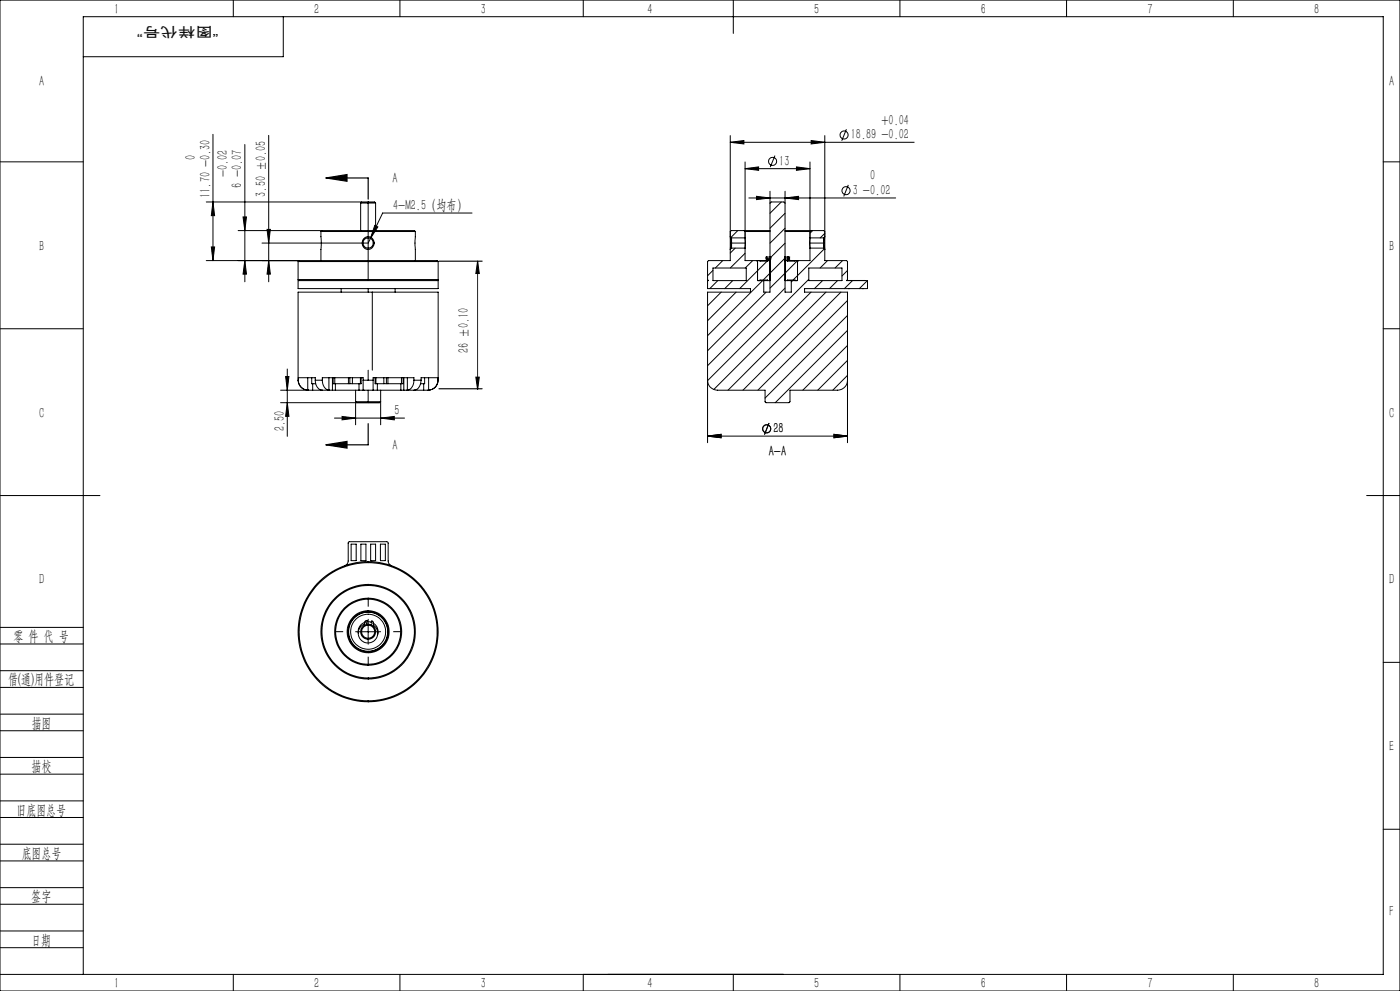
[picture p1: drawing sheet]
<svg xmlns="http://www.w3.org/2000/svg" width="420mm" height="297mm" viewBox="0 0 420 297" stroke-linecap="round" stroke-linejoin="round" font-family="sans-serif">
<g fill="none" stroke="#000" stroke-width=".3">
<path d="M0 0h420v297h-420zM70 0v5M85 5v12h-60M120 0v5M175 0v5M220 0v10M270 0v5M320 0v5M370 0v5M253.9 38.7l-1.4 3.5M0 48.5h25M63.9 40.2v37.9"/>
<path d="M73.4 43.3v41.2M80.6 40.6v43.9M219.1 42.6l4.1-.5v1zM219.1 40.6v37.5h-6.6l-.2 .3v5.4l.2 .3h-.2v2.4h12.8v1.1h-12.8v45.1M219.1 42.6h55.1M223.5 50.5l4.1-.5v1zM223.5 48.5v29.6h3.4M223.5 50.5h19.5M224.6 59.3h44.1M226.9 58.8l4.1 .5-4.1 .5zM231 57.3v19.7M232.5 46.6l-1.4 3.5"/>
<path d="M235.5 59.3l4.1-.5v1zM235.5 57.3v19.7M238.9 50l4.1 .5-4.1 .5zM243 48.5v29.6h-3.4M243.3 42.1l4.1 .5-4.1 .5zM247.4 40.6v37.5h6.6l.2 .3v5.4l-.2 .3h6.2v2.4h-18.8v1.1h12.8v45.1M254.5 55.4l-1.4 3.5M415 48.5h5M61.9 60.5h46.6M63.4 74h1l-.5 4.1zM63.9 60.5l.5 4.1h-1zM71.4 69.1h25.2"/>
<path d="M72.9 65h1l-.5 4.1zM73.4 78.1l.5 4.1h-1zM80.1 68.8h1l-.5 4zM80.6 78.1l.5 4.1h-1zM89.4 78.4h42M89.4 78.4v5.4M89.7 78.1h-27.8M89.7 78.1h41.4l.3 .3M89.7 78.1l-.3 .3M96.3 69.4h28.3M96.3 69.4v8.7M96.6 69.1h27.7l.3 .3"/>
<path d="M96.6 69.1l-.3 .3M108.2 60.9h4.5M108.2 60.9v8.2M108.5 60.5h2M108.5 60.5l-.3 .4M110.5 70.9a1.87 1.87 0 0 1 1.8 1.9M110.5 70.9a1.91 1.91 0 0 0-1.8 1.9 1.91 1.91 0 0 0 1.8 2M110.5 60.5h1.9l.3 .4M110.5 60.5v10.4M110.5 71.3v3.1M110.5 74.8v9.3M111.1 71.5l-.6 1.3h-31.9"/>
<path d="M112 72.8h.3M112.3 72.8a1.87 1.87 0 0 1-1.8 2M112.4 67.6l.9 .4-2.2 3.5zM112.7 60.9v8.2M124.6 69.4v8.7M131.4 78.4v5.4M131.7 78.3h13M141.6 63.8h-26.8l-3.7 7.7M143.3 78.3l.5 3.7h-1zM143.3 78.3v38.2M216.8 78.1l-2.2 2.2M219.2 72.8l-.1 2 .4-.4"/>
<path d="M219.2 72.8h4.4M219.5 71.3l-.4-.4 .1 1.9M219.5 71.3h4l.1 1.5M219.5 71.3v3.1M220.6 74.4l-1.5 1.4M221.3 69.1l-2 2.1M223.2 69.1l.3 .3h7.5M223.2 69.1h7.8M223.2 69.1h-3.8l-.3 .3M223.5 75.9l-4.4 4.4M223.6 72.8l-.1 1.6h-4M225.8 78.1l-2.2 2.2"/>
<path d="M226.9 78.1h.5M226.9 78.1l.4 .3M227.4 78.1l-.1 6h1.8M227.4 78.1h.6M228 78.1h3M229.9 77h.1M229.9 77.6h.1M229.9 77v.6M229.9 77h1.3v.6h-1.3M230.2 78.2l-8.3 8.3M230.3 77.6v.6l-2.3-.1M230.9 78.1l.1 .1"/>
<path d="M231 77.6v10h-1.9v-3.5M231 60.9l.3-.4h3.9l.3 .4M231.1 77l-.1 .8M231.2 77.1l-.9 1M234.4 60.5l-3.4 3.4M235.3 77.6h1.2M235.3 77.5l-6.3 6.4M235.5 78.1h3M235.5 69.1h7.8M235.5 77.6v10h1.9v-3.5M235.5 63.9l-4.5 4.5M235.5 68.4l-4.5 4.5"/>
<path d="M235.5 72.9l-4.4 4.3M235.6 77h.6M235.6 77h-.3v.8h.2M235.6 77v.6M235.7 78.1l-.2 .1M236.2 77h.3M236.2 77l.1 1.2 2.2-.1M236.5 77h.1M236.5 77.6h.1M236.5 77v.6M236.6 77v.6M236.6 77h.1"/>
<path d="M236.6 77.6h.1M238.5 78.1h.6M239.1 78.1h.5M239.1 78.1l.2 6h-1.9M239.2 78.2l-8.2 8.2M239.6 78.1l-.3 .3M242.9 72.8l.1 1.6h4.1M242.9 72.8h4.4M243.3 69.1l-.3 .3h-7.5M243.3 69.1h3.8l.3 .3M243.8 69.1l-.8 .8M247.1 71.3l.3-.4-.1 1.9"/>
<path d="M247.1 71.3v3.1M247.1 71.3h-4.1l-.1 1.5M247.3 74.6l-9.4 9.3M247.3 72.8l.1 2-.3-.4M247.4 70l-1.3 1.3M248.2 78.1l-2.2 2.2M252.8 78.1l-2.3 2.2M0 98.5h25M89.4 84.1h42v2.4h-42zM89.4 83.8h42M89.4 83.8l.3 .3M102.3 86.5v1.1"/>
<path d="M110.5 86.5v1.1M111.7 87.6h-22.3v26.3M111.7 87.6h19.7v26.3M111.7 87.6v23.3M118.5 86.5v1.1M131.4 83.8l-.3 .3M213.9 80.3h10v3.8h-10zM213.9 81l-1.6 1.7M215.3 84.1l-2.4 2.4M216.4 87.6l-4.1 4M219.8 84.1l-2.4 2.4M220.8 87.6l-8.5 8.5"/>
<path d="M227.3 83.9l.1 .2M228 84.1v-.2h2.3v.2M228.8 84.1l-16.5 16.5M229.1 84.1h1.2M229.8 87.6l-17.5 17.5M230.3 84.1h.6M230.9 84.1h.1M231 83.9l-.1 .2M235.5 84.1h.2M235.5 83.9l.2 .2M235.5 86.4l-23.2 23.2M235.7 84.1h.6"/>
<path d="M236.3 84.1h1.1M236.3 84.1v-.2h2.2v.2M237.8 84.1l-.4 .4M239.3 83.9l-.2 .2M242.6 80.3h10v3.8h-10zM242.6 83.7l-30.3 30.4M243.3 87.6l-29.2 29.1M246.8 84.1l-2.5 2.4M247.8 87.6l-29.4 29.3M251.2 84.1l-2.4 2.4M252.3 87.6l-29.4 29.3M254.2 81.1l-1.6 1.6"/>
<path d="M254.2 90.1l-26.8 26.8M254.2 94.5l-24.7 24.8M254.2 99l-21.6 21.7M254.6 86.5h.1M254.6 84.1h.1M255.7 84.1l-2.4 2.4M258.8 86.5h.1M259.5 84.1h.1M260.2 84.1l-2.4 2.4M415 98.5h5M84.2 116.9h8.3M85.7 112.9h1l-.5 4z"/>
<path d="M86.2 110.6v20.2M89.4 113.9a3.1 3.1 0 0 0 1.8 2.8M89.4 113.9h.1M89.5 113.9v-.7h5.1v.7M89.5 113.9a3 3 0 0 0 2.8 3M91.7 116.8l.8 .1M92.3 116.9h.2M92.3 113.2v3.7M92.5 116.9h1.3M93.5 113.2v1.8h.3M93.8 115h.9M93.8 116.9h2.9"/>
<path d="M93.8 115v1.9M94.6 113.9h2.1M94.6 113.9a2.57 2.57 0 0 0 2.1 3M96.7 113.9v-.7h12.2v.7M96.7 113.9a2.76 2.76 0 0 0 2 3M96.7 116.9h2.1M98.7 116.9h.1M98.7 113.2v3.7M98.8 116.9h.9M99.7 116.9h.9M99.7 113.2v3.7M99.9 113.2v1.8h.7"/>
<path d="M100.4 113.2v1.8M100.6 115h7.1M100.6 116.9h7.1M100.6 115v1.9M104.5 113.2v1.8M105 113.2v1.8M105.7 113.2v1.8M106.7 116.9v10.4M107.7 116.9h1.2M107.7 115v1.9M108.1 113.2v1.8M108.3 113.2v1.8h-.6"/>
<path d="M108.9 116.9h3.1M108.9 116.9h.1M108.9 113.9v3M108.9 113.9h1.6M110.5 113.9h1.4M110.5 110.9v3M110.5 116.9v3.8M111.9 113.9l.1 3M111.9 113.9v-.7h12.3v.7M112 116.9h1.2M112.5 113.2v1.8h.7M112.8 113.2v1.8"/>
<path d="M113.2 115h7.1M113.2 116.9h7.1M113.2 115v1.9M114.2 116.9v10.4M115.1 113.2v1.8M115.9 113.2v1.8M116.4 113.2v1.8M120.3 116.9h.8M120.3 115v1.9M120.4 113.2v1.8M120.9 113.2v1.8h-.6M121.1 116.9h1"/>
<path d="M121.1 113.2v3.7M122.1 116.9h.1M122.1 116.9h2.1M122.2 113.2v3.7M124.2 113.9h2.1M124.2 113.9a2.76 2.76 0 0 1-2 3M124.2 116.9h2.9M126.2 115h.9M126.3 113.9v-.7h5.1v.7M126.3 113.9a2.56 2.56 0 0 1-2.1 3M127.1 116.9h1.3M127.1 115v1.9"/>
<path d="M127.4 113.2v1.8h-.3M128.4 116.9h.2M128.6 113.2v3.7M129.2 116.9h-.8M131.4 113.9a3 3 0 0 1-2.8 3M131.4 113.9h.1M131.4 113.9a3.1 3.1 0 0 1-1.7 2.8M131.7 116.5h13M142.8 113h1l-.5 3.7zM212.3 113.9a2.93 2.93 0 0 0 3 3h14.2v3.5l.3 .3h6.9l.3-.3v-3.5h14.2a3 3 0 0 0 3-3M254.2 103.5l-13.4 13.4M254.2 108l-8.9 8.9"/>
<path d="M254.2 112.5l-4.4 4.4M84.2 120.7h29.7M86.2 120.7l.5 4.1h-1zM100.3 125.3h21.1M102.6 124.8l4.1 .5-4.1 .5zM110.5 120.7h-3.5l-.3-.3h7.5l-.3 .3M110.5 120.7h3.4M114.2 125.3l4.1-.5v1zM212.3 130.7l4-.5v1zM212.3 130.7h41.9M230.7 126.8l-1.4 3.4M250.2 130.2l4 .5-4 .5z"/>
<path d="M0 148.5h30M410 148.5h10M103.4 169.5a1.55 1.55 0 0 0 1.1-1.4v-5.4l.2-.4h11.5l.3 .5v5.3a1.59 1.59 0 0 0 .9 1.4M105.3 163.1h1.6v4.9h-1.6zM108.3 163.1h1.5v4.9h-1.5zM110.5 175.2a14.2 14.2 0 0 0-14.2 14.1 14.2 14.2 0 0 0 14.2 14.2M110.5 175.5a13.9 13.9 0 0 0-13.9 13.8 13.9 13.9 0 0 0 13.9 13.9M110.5 175.2a14.2 14.2 0 0 1 14.1 14.1 14.2 14.2 0 0 1-14.1 14.2M110.5 175.5a13.9 13.9 0 0 1 13.8 13.8 13.9 13.9 0 0 1-13.8 13.9M110.5 179.3a10.1 10.1 0 0 1 10 10 10.1 10.1 0 0 1-10 10.1M110.5 179.3a10.1 10.1 0 0 0-10.1 10 10.1 10.1 0 0 0 10.1 10.1M110.5 179.6a9.8 9.8 0 0 1 9.7 9.7 9.8 9.8 0 0 1-9.7 9.8"/>
<path d="M110.5 179.6a9.8 9.8 0 0 0-9.8 9.7 9.8 9.8 0 0 0 9.8 9.8M110.5 168.3a21 21 0 0 0-21.1 21 21 21 0 0 0 21.1 21M110.5 168.6a20.7 20.7 0 0 0-20.8 20.7 20.7 20.7 0 0 0 20.8 20.7M110.5 168.3a21 21 0 0 1 20.9 21 21 21 0 0 1-20.9 21M110.5 168.6a20.7 20.7 0 0 1 20.6 20.7 20.7 20.7 0 0 1-20.6 20.7M110.5 168.3v.3M110.5 175.2v.3M110.5 179.3v.3M111.2 163.1h1.5v4.9h-1.5zM114.1 163.1h1.5v4.9h-1.5zM0 193h25M0 188h25"/>
<path d="M106.7 189.3h7.5M109.5 186.5a3.1 3.1 0 0 0-2 3.2M110.1 187.1a.39 .39 0 0 1-.2-.4 .39 .39 0 0 1 .3-.3v-.3a.36 .36 0 0 0-.4-.2 .36 .36 0 0 0-.3 .4l-.2 .8a2.92 2.92 0 0 0-1.3 4.3 2.92 2.92 0 0 0 4.5 .5 2.92 2.92 0 0 0-.5-4.5v-.8a.35 .35 0 0 0-.2-.4 .35 .35 0 0 0-.4 .1v.2a.38 .38 0 0 1 .2 .4 .38 .38 0 0 1-.3 .4M110.2 186.3l1.2 .2M110.5 185.6v7.5M110.5 183a6.3 6.3 0 0 1 6.2 6.3 6.3 6.3 0 0 1-6.2 6.3M110.5 183a6.3 6.3 0 0 0-6.4 6.3 6.3 6.3 0 0 0 6.4 6.3M110.5 183v.3M110.5 195.3v.3M110.5 199.1v.3M112 186.8a3 3 0 0 1 1.2 3.6M415 198.5h5"/>
<path d="M0 206h25M0 201h25M0 219h25M0 214h25M110.5 203.2v.3M110.5 210v.3M0 232h25M0 227h25M0 245h25M0 240h25M0 258h25M0 253h25"/>
<path d="M415 248.5h5M0 271h25M0 266h25M0 279h25M0 284h25M0 292h415v-287h-390v287M70 292v5M120 292v5M175 292v5M220 292v5M270 292v5M320 292v5"/>
<path d="M370 292v5"/>
<circle cx="231.8" cy="48.4" r="1.21"/>
<circle cx="253.2" cy="40.5" r="1.21"/>
<circle cx="253.8" cy="57.1" r="1.22"/>
<circle cx="110.4" cy="72.8" r="1.54"/>
<circle cx="230" cy="128.5" r="1.22"/>
<circle cx="110.4" cy="189.3" r="1.95"/>
<circle cx="110.4" cy="189.3" r="2.26"/>
<circle cx="110.4" cy="189.3" r="5.3"/>
<circle cx="110.4" cy="189.3" r="6"/>
<circle cx="110.4" cy="189.3" r="5.9"/>
</g>
<path d="M97.8 53.3l6.3-1v2zM97.8 53.3h12.7v6.4M97.8 133.3l6.3-1v2zM110.5 127v6.3h-12.7" fill="none" stroke="#000" stroke-width=".35"/>
<path d="M103 189.3h-2.3M110.5 181.8v-2.2M110.5 196.8v2.3M118 189.3h2.2" fill="none" stroke="#000" stroke-width=".3" stroke-dasharray="30.5 1.3 1.3 1.3" stroke-linecap="butt"/>
<g fill="#000">
<path d="M97.8 53.3l6.3-1v2zM97.8 133.3l6.3-1v2z"/>
<path d="M73.4 78.1l.5 4.1h-1zM72.9 65h1l-.5 4.1zM63.4 74h1l-.5 4.1zM63.9 60.5l.5 4.1h-1z"/>
<path d="M80.1 68.8h1l-.5 4zM80.6 78.1l.5 4.1h-1zM85.7 112.9h1l-.5 4zM86.2 120.7l.5 4.1h-1z"/>
<path d="M112.4 67.6l-1.3 3.9 2.2-3.5zM102.6 124.8l4.1 .5-4.1 .5zM114.2 125.3l4.1-.5v1zM219.1 42.6l4.1-.5v1zM243.3 42.1l4.1 .5-4.1 .5zM223.5 50.5l4.1-.5v1zM238.9 50l4.1 .5-4.1 .5zM226.9 58.8l4.1 .5-4.1 .5zM235.5 59.3l4.1-.5v1z"/>
<path d="M143.3 78.3l.5 3.7h-1zM142.8 113h1l-.5 3.7z"/>
<path d="M250.2 130.2l4 .5-4 .5zM212.3 130.7l4-.5v1z"/>
<path d="M250.2 130.2l4 .5-4 .5zM212.3 130.7l4-.5v1z"/>
</g>
<g font-size="4.4">
<text x="34.2" y="4.1">1</text>
<text x="94.2" y="4.1">2</text>
<text x="144.2" y="4.1">3</text>
<text x="194.2" y="4.1">4</text>
<text x="244.2" y="4.1">5</text>
<text x="294.2" y="4.1">6</text>
<text x="344.2" y="4.1">7</text>
<text x="394.2" y="4.1">8</text>
<text x="11.7" y="25.9">A</text>
<text x="416.7" y="25.9">A</text>
<text x="255.2" y="41.7">18.89 -0.02</text>
<text x="264.4" y="37.4">+0.04</text>
<text x="58.7" y="47.9" transform="rotate(-90 58.7 47.9)">0</text>
<text x="68.2" y="53.1" transform="rotate(-90 68.2 53.1)">-0.02</text>
<text x="233.8" y="49.6">13</text>
<text x="63" y="59.3" transform="rotate(-90 63 59.3)">11.70 -0.30</text>
<text x="72.6" y="56.2" transform="rotate(-90 72.6 56.2)">6 -0.07</text>
<text x="79.8" y="59" transform="rotate(-90 79.8 59)">3.50 ±0.05</text>
<text x="117.7" y="54.8">A</text>
<text x="255.8" y="58.4">3 -0.02</text>
<text x="261.1" y="54.1">0</text>
<text x="117.9" y="63">4-M2.5（均布）</text>
<text x="11.7" y="75.1">B</text>
<text x="416.7" y="75.1">B</text>
<text x="140.6" y="105.9" transform="rotate(-90 140.6 105.9)">26 ±0.10</text>
<text x="11.7" y="125.1">C</text>
<text x="118.3" y="124.4">5</text>
<text x="416.7" y="125.1">C</text>
<text x="85.3" y="129.2" transform="rotate(-90 85.3 129.2)">2.50</text>
<text x="232" y="129.8">28</text>
<text x="117.7" y="134.8">A</text>
<text x="230.7" y="136.8">A-A</text>
<text x="11.7" y="175.1">D</text>
<text x="416.7" y="175.1">D</text>
<text x="4" y="192">零 件 代 号</text>
<text x="2.5" y="205.1">借(通)用件登记</text>
<text x="9.5" y="218.1">描图</text>
<text x="416.7" y="225.1">E</text>
<text x="9.5" y="231.1">描校</text>
<text x="5" y="244.1">旧底图总号</text>
<text x="6.5" y="257.1">底图总号</text>
<text x="9.4" y="270.1">签字</text>
<text x="416.8" y="274.4">F</text>
<text x="9.4" y="283.2">日期</text>
<text x="34.2" y="296.1">1</text>
<text x="94.2" y="296.1">2</text>
<text x="144.2" y="296.1">3</text>
<text x="194.2" y="296.1">4</text>
<text x="244.2" y="296.1">5</text>
<text x="294.2" y="296.1">6</text>
<text x="344.2" y="296.1">7</text>
<text x="394.2" y="296.1">8</text>
</g>
<text font-size="4.1" fill="#0a0605" x="65.6" y="8" transform="rotate(-180 65.6 8)">“图样代号”</text>
</svg>
